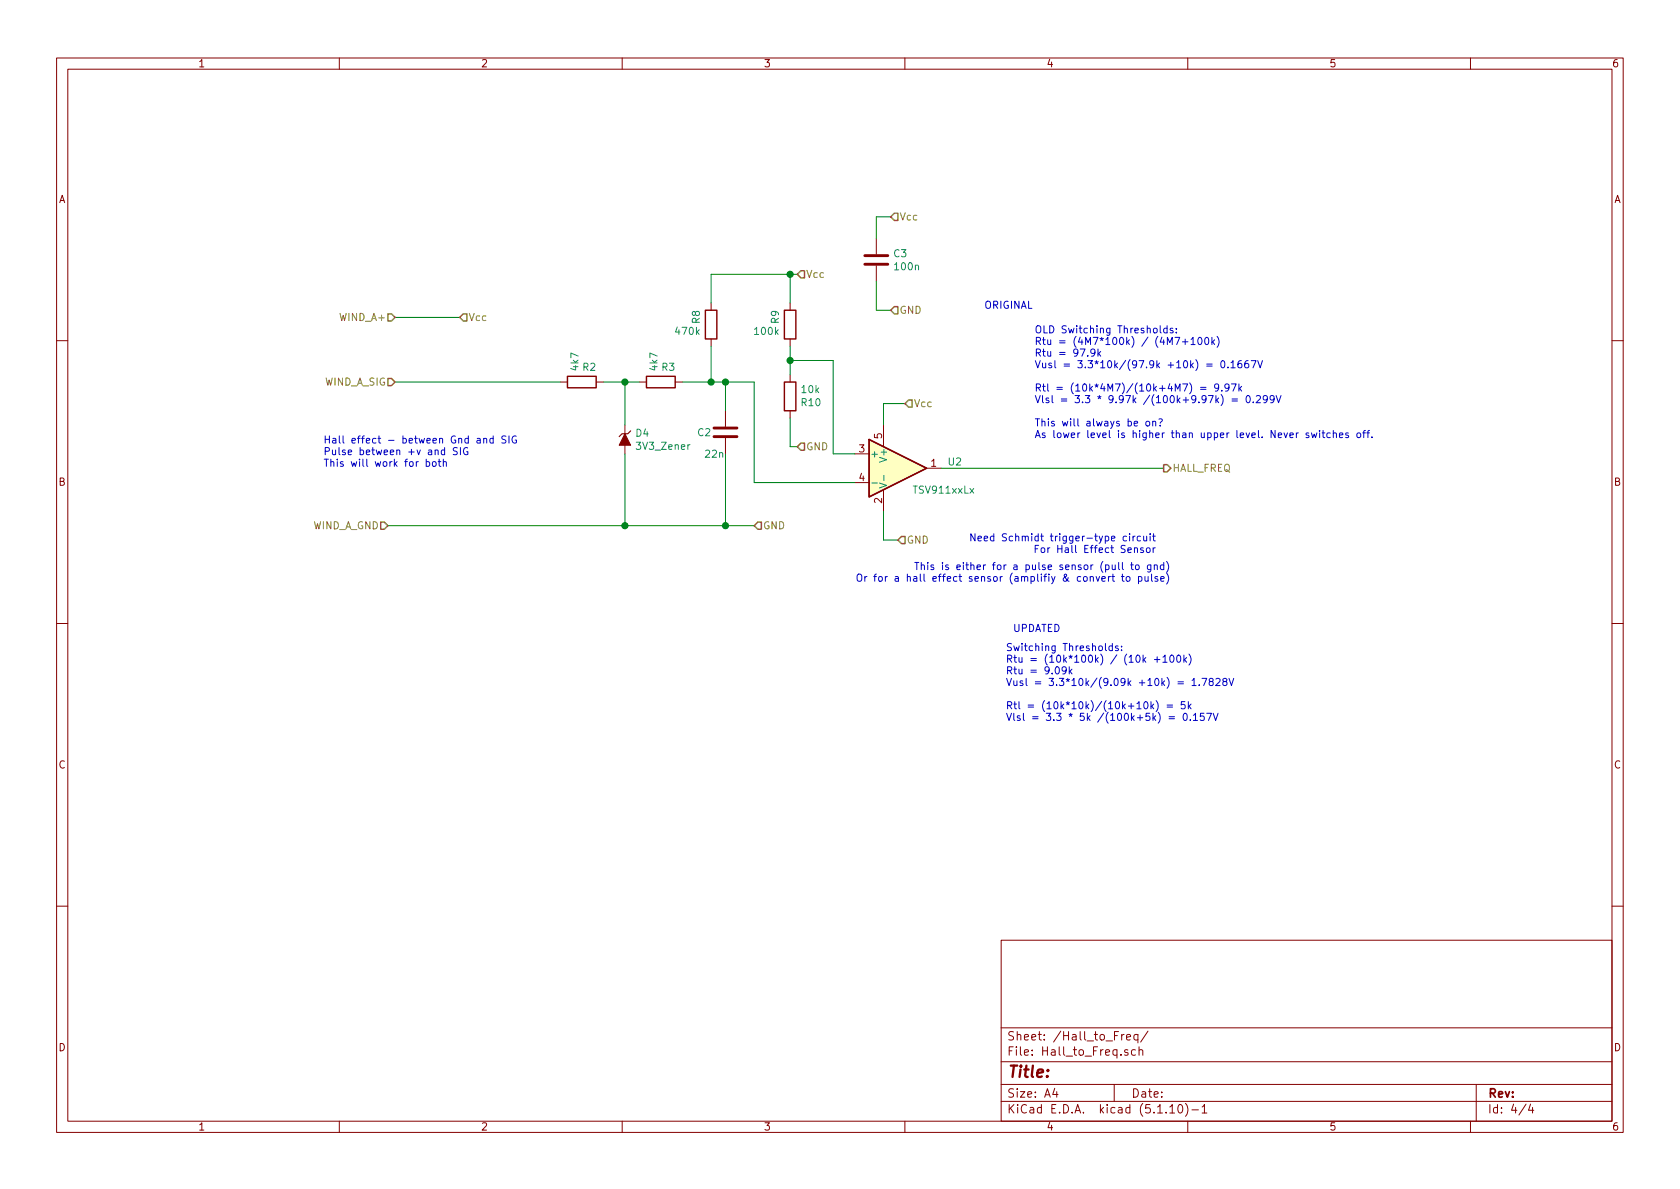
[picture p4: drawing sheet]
<svg xmlns="http://www.w3.org/2000/svg" width="297mm" height="210mm" viewBox="0 0 297 210" stroke-linecap="round" stroke-linejoin="round" font-family="sans-serif">
<g fill="none" stroke="#840000" stroke-width=".18">
<path d="M10 10.3h277v189.9h-277zM12 12.2h273v186.1h-273zM60 10.3v1.9M110 10.3v1.9M160 10.3v1.9M210 10.3v1.9M260 10.3v1.9M125.7 53.6v1.3M125.7 59.9v1.3M139.7 53.6v1.3M139.7 59.9v1.3M154.9 42.2v2.8"/>
<path d="M154.9 47v2.8M10 60.2h2M99.1 67.6h1.2M105.4 67.6h1.3M110.5 75.2v1.5M110.5 78.7v1.6M113 67.6h1.3M119.4 67.6h1.2M128.3 72.6v2.8M128.3 77.5v2.8M139.7 66.3v1.3M139.7 72.6v1.3"/>
<path d="M156.2 75.2v3.8M285 60.2h2M151.1 80.3h2.6M151.1 85.3h2.6M156.2 86.6v3.8M163.8 82.8h2.6M10 110.3h2M285 110.3h2M10 160.2h2M177 166.3h108v32h-108zM285 160.2h2M60 198.3v1.9"/>
<path d="M110 198.3v1.9M160 198.3v1.9M177 194.8h108M177 191.8h108M177 187.8h108M177 181.8h108M186.5 192.5l-.4 1h1M186.8 193v1M197 191.8v3M198.8 182.9l-.5 .3M199.2 183.4l.7-.1-.1-.3-.4-.1-.2 .2 .1 .7h.5M199.4 185.7a.37 .37 0 0 0-.6 .1l.1 .2 .5 .2 .1 .1-.2 .3-.5-.1"/>
<path d="M200.8 185.7l-.5-.1-.2 .3 .1 .6h.6M201.2 183l-.4-.1-.3 .3 .1 .6h.6M201.2 182.9v1.5M201.4 185.7h.1a.37 .37 0 0 1 .6 .1v.8M201.4 185.1v1.5M203 182.3l-1.3 2M206.8 195.8l.5-.5v1.5M206.8 196.8h.9M208.5 195.4l.1-.1a.8 .8 0 0 1 .5 .8 .8 .8 0 0 1-.5 .7 1 1 0 0 1-.1-1.4zM209.6 195.1a1.71 1.71 0 0 1 0 2.3M210 198.3v1.9M210.7 196.3h1.2"/>
<path d="M212.5 195.8l.5-.5v1.5M212.5 196.8h.9M260 198.3v1.9M261 191.8v6.5M269.8 195.2l-1.2 2M270.6 195.2l-.3 1.1h.9M271 195.8v1"/>
</g>
<path d="M124.7 54.9h2v5h-2zM138.7 54.9h2v5h-2zM100.3 66.5h5.1v2.1h-5.1zM114.3 66.5h5.1v2.1h-5.1zM138.7 67.6h2v5h-2zM153.7 77.7l10.1 5.1-10.1 5.1z" fill="none" stroke="#840000" stroke-width=".25"/>
<path d="M153.7 77.7l10.1 5.1-10.1 5.1z" fill="#ffffc2" stroke="#ffffc2" stroke-width=".18"/>
<path d="M154.2 85.4h.9M155.5 85.4l1.3 .4-1.3 .5M156.3 84v1" fill="none" stroke="#008484" stroke-width=".18"/>
<path d="M152.9 46.7h4.1M152.9 45.2h4.1M126.2 77.2h4.1M126.2 75.7h4.1" fill="none" stroke="#840000" stroke-width=".51"/>
<path d="M111.5 76.2l-.5 .5h-1l-.5 .5" fill="none" stroke="#840000" stroke-width=".2"/>
<path d="M110.5 76.7l1 2h-2z" fill="#840000" stroke="#840000" stroke-width=".18"/>
<g fill="none" stroke="#008400" stroke-width=".18">
<path d="M157.5 38.3h-2.6v3.9M69.8 56.1h11.5M139.7 48.5v5.1M141 48.5h-15.3v5.1M154.9 49.8v5.1h2.6M69.8 67.6h29.3M106.7 67.6h6.3M110.5 67.6v7.6M120.6 67.6h12.7v17.7h17.8M125.7 61.2v6.4M128.3 67.6v5M139.7 63.7h7.6v16.6h3.8"/>
<path d="M139.7 61.2v5.1M139.7 73.9v5.1h1.3M160 71.4h-3.8v3.8M68.6 93h64.7M110.5 80.3v12.7M128.3 80.3v12.7M156.2 90.4v5.1h2.5M166.4 82.8h39.3"/>
</g>
<path d="M157.5 38.3l.6-.6h.6v1.3h-.6zM68.6 55.5h.6l.6 .6-.6 .7h-.6zM81.3 56.1l.6-.6h.6v1.3h-.6zM141.6 47.9h.6v1.2h-.6l-.6-.6zM158.1 54.2h.6v1.3h-.6l-.6-.6zM68.6 66.9h.6l.6 .7-.6 .6h-.6zM141.6 78.4h.6v1.2h-.6l-.6-.6zM160.7 70.7h.6v1.3h-.6l-.7-.6zM67.3 92.3h.6l.7 .7-.7 .6h-.6zM134 92.3h.6v1.3h-.6l-.7-.6zM159.4 94.9h.6v1.2h-.6l-.7-.6zM205.7 82.2h.7l.6 .6-.6 .6h-.7z" fill="none" stroke="#848400" stroke-width=".25"/>
<g fill="none" stroke="#0000c2" stroke-width=".18">
<path d="M205.1 57.6v1.1l.2 .2M206.3 58.1l-.3-.1-.3 .3 .2 .5h.4M206.3 57.6v1.3M207.4 58.1l-.3-.1-.2 .2 .1 .2 .4 .1v.3h-.5M207.7 59.7h.9l-.5 1.2M208 58.7v.2M208 58.1v.1M209.5 60v.9M211.9 59.8l.2-.1a.67 .67 0 0 1 .4 .6 .67 .67 0 0 1-.4 .6l-.3-.5zM213.2 59.7h.1a.69 .69 0 0 1 .4 .6 .69 .69 0 0 1-.4 .6 .83 .83 0 0 1-.1-1.2zM214.3 59.7v1.2M215.2 59.5a1.47 1.47 0 0 1 0 1.9"/>
<path d="M80.8 79.2l-.4-.1-.2 .2v.3l.5 .3 .1 .3-.2 .2h-.5M81.4 79.1v1.3M82.7 79.2a.59 .59 0 0 0-.8 .6 .59 .59 0 0 0 .8 .6v-.5h-.2M84.4 77.6h.5v.8M84.9 77.8l-.4 .1-.2 .1 .2 .4 .4-.1M85.5 77.6l.2-.1 .3 .1 .1 .8M85.5 77.5v.9M87.2 77.6l-.4-.1-.2 .2 .1 .6h.5M87.2 77.1v1.3M89.5 77.2l-.5-.1-.2 .1v.4l.5 .2 .2 .3-.3 .3-.5-.1M90 77.1v1.3M91.3 77.2a.59 .59 0 0 0-.8 .5 .59 .59 0 0 0 .8 .6v-.5h-.2"/>
<path d="M193.6 62.3l-.3 .2h-.3l-.1-.2 .1-.5 .3-.1 .2 .1a.84 .84 0 0 1-.3 1.2h-.2M194.1 61.7v1.3M194.3 62.5l.3 .5M194.6 62.1l-.5 .5M202.7 74.5h.3l.3 .2-.2 .6h-.3l-.2-.2zM203.8 74.6l.2-.1h.3v.8M203.8 74.5v.8M204.9 74.1h.4l.2 .1-.4 .6M205.1 75.2v.1M209.1 60.4h.9M210.6 60l.3-.3v1.2M210.6 60.9h.7"/>
<path d="M212.3 68.5h.9M212.3 68.9h.9M213.4 64.4h.9M213.4 64.7h.9M214.4 60.4l.4 .5M214.8 60.1l-.5 .5M215.5 68.4l-.3 .3h-.2l-.2-.3v-.4l.2-.1h.2l.3 .2a.97 .97 0 0 1-.3 1l-.3 .1M215.9 69.8a1.47 1.47 0 0 1 0 1.9M216 63.9l.2-.1a.69 .69 0 0 1 .4 .6 .69 .69 0 0 1-.4 .6l-.3-.2-.1-.2zM216 69v.2M217.1 64.9v.1M217.3 68.4l-.3 .3-.3-.1-.1-.2v-.3l.2-.2h.2l.3 .2a.88 .88 0 0 1-.3 1l-.3 .1"/>
<path d="M217.7 64.1l.3-.3v1.2M217.7 65h.7M217.7 67.9h.9l-.6 1.3M217.8 70.6h1M217.8 70.9h1M219 67.9v1.3M219.2 68.7l.3 .5M219.5 63.8h-.4a.87 .87 0 0 0 0 1.2l.4-.1v-.5l-.4-.1-.2 .2M219.5 68.3l-.5 .5M220.5 70l.1-.1a.67 .67 0 0 1 .5 .7 .67 .67 0 0 1-.5 .6 .83 .83 0 0 1-.1-1.2zM220.7 63.8h-.3a.79 .79 0 0 0-.1 1.2l.5-.1v-.5l-.5-.1-.2 .2M221.2 63.8h.9l-.6 1.2"/>
<path d="M221.6 71.1v.1M222.1 70.1l.5-.2 .2 .2 .1 .2-.1 .2-.7 .7h.8M222.4 63.8l.4 1.2 .4-1.2M224.1 70.5l-.3 .2h-.3l-.2-.2 .2-.5 .3-.1 .2 .2a.84 .84 0 0 1-.3 1.1h-.2M225.3 70.5l-.3 .2h-.3l-.1-.2v-.4l.2-.2h.2l.3 .3a.97 .97 0 0 1-.3 1h-.3M225.6 69.9l.5 1.3 .4-1.3M231.4 76.6l-.3-.1-.2 .2 .1 .2 .4 .1v.3h-.5M231.9 76.5l.2 .9 .3-.6 .2 .6 .2-.9M233.3 76.1v.1M233.3 76.5v.9M233.8 76.5h.4M233.9 76.1v1.1l.3 .2"/>
<path d="M235.2 76.6l-.4-.1-.2 .3 .1 .5h.5M235.7 76.7l.2-.2 .3 .1 .1 .8M235.7 76.1v1.3M236.8 77l.6-.1v-.3l-.4-.1-.2 .2 .1 .6h.5M238.4 76.6l-.3-.1-.2 .2 .1 .2 .4 .1v.3h-.5M240 76.6l.3-.1 .3 .3-.1 .5-.3 .1-.3-.2zM240.9 76.5h.5M241.4 76.1l-.3 .2v1.1M241.7 76.5h.4M242.1 76.1l-.2 .2v1.1M242.6 77.3v.1M75.4 81.7l.3-.1 .3 .3-.2 .5h-.4"/>
<path d="M75.4 81.2v1.3M76.6 81.7l.3-.1 .2 .3-.1 .5-.3 .1-.2-.2zM77.5 81.6h.5M77.6 81.2v1.1l.4 .2M78.4 81.8l.2-.2 .3 .1v.8M78.4 81.2v1.3M161.7 99.5h.8M162.1 99.5v1.2M162.9 99.5v1.2M164 99.5v.1M164 99.9v.8M165.1 99.9h-.3l-.2 .2v.1l.5 .2v.3h-.5"/>
<path d="M166.6 99.5v.1M166.6 99.9v.8M167.7 99.9h-.3l-.2 .2 .1 .1 .4 .2v.3h-.5M172.4 94.4v1.3l-.7-1.3v1.3M172.9 95.2l.6-.1v-.2l-.4-.1-.2 .2 .1 .6h.5M174 95.2l.6-.1v-.2l-.4-.1-.2 .2 .1 .6h.5M175.7 94.9l-.3-.1-.3 .2 .1 .6h.5M175.7 94.4v1.3M183 97h.5M183.6 96.4h-.6v1.3M184.2 96.9h.3l.2 .2-.1 .6h-.3l-.2-.1zM185.3 96.9v.8"/>
<path d="M185.6 96.9l-.3 .2M203.4 94.4v.1M203.4 94.8v.9M203.8 94.8h.5M204 94.4v1.1l.3 .2M204.3 96.9l-.4 .2M205.8 99.9h-.4l-.2 .2 .1 .6h.5M205.8 99.5v1.2M206.2 99.3a1.4 1.4 0 0 1 0 1.9M151.6 101.7l.1-.1a.42 .42 0 0 1 .6 .1 .88 .88 0 0 1-.2 1.1l-.4-.1a1.07 1.07 0 0 1-.1-1zM152.9 101.9v.9M153.3 101.9l-.4 .3"/>
<path d="M154.5 101.9h.5M155 101.5l-.3 .2v1.1M155.4 102l.4-.1 .2 .3-.1 .5-.3 .1-.2-.1zM156.5 101.9v.9M156.9 101.9l-.4 .3M158.3 102h.5l.1 .8M158.9 102.3h-.5l-.2 .2 .1 .2h.6M160.4 102.1l.2-.2 .3 .1 .1 .8M160.4 101.5v1.3M162.9 100l.2-.1h.3v.8M188.5 118.5l-.2 .2-.4-.1-.1-.1 .1-.5 .4-.1 .1 .1a.84 .84 0 0 1-.3 1.2h-.2M189.1 117.9v1.3"/>
<path d="M189.2 118.7l.3 .5M189.5 118.3l-.4 .5M195.5 113.8v1.1l.2 .2M196.7 114.3l-.4-.1-.2 .2 .1 .6h.5M196.7 113.8v1.3M197.7 114.3l-.3-.1-.2 .2 .1 .2 .4 .1v.3h-.5M198.3 114.9v.2M198.3 114.3v.1M202.2 116.6l.4 .5M202.6 116.3l-.5 .5M204.1 100l.2-.1h.3v.8M204.1 116.6h1"/>
<path d="M204.6 116.1v1M204.7 102l-.3-.1-.2 .2 .1 .2 .4 .1v.3h-.5M205.2 102.4l.6-.1v-.3l-.4-.1-.2 .2 .1 .6h.5M205.6 116.2l.4-.4v1.3M205.6 117.1h.7M206.2 101.3a1.4 1.4 0 0 1 0 2M207 116l.1-.2a.67 .67 0 0 1 .5 .7 .67 .67 0 0 1-.5 .6l-.2-.2-.1-.3zM208.2 116l.2-.2a.69 .69 0 0 1 .4 .7 .69 .69 0 0 1-.4 .6l-.2-.1-.1-.4zM209.3 115.8v1.3M209.4 116.6l.4 .5M209.8 116.3l-.5 .5M210.2 115.7a1.4 1.4 0 0 1 0 1.9"/>
<path d="M212.5 120h.9l-.6 1.2M217.3 120l.4 1.2 .4-1.2M202.4 124.2l.1-.1a.67 .67 0 0 1 .5 .6 .67 .67 0 0 1-.5 .6l-.2-.2-.1-.2zM203.5 124.1v1.2M203.6 124.9l.4 .4M204 124.5l-.5 .5M204.4 123.9a1.47 1.47 0 0 1 0 1.9M206.3 124.7h1M206.3 125h1M206.7 126.7h1M206.7 127.1h1M208.3 120.6h.9"/>
<path d="M208.3 120.9h.9M209.3 126.3l.2-.2a.69 .69 0 0 1 .4 .7 .69 .69 0 0 1-.4 .6l-.3-.2v-.3zM209.5 124.1h-.6l-.1 .6 .2-.1 .5 .1v.5l-.2 .1-.5-.1M210.1 124.1v1.2M210.2 124.9l.4 .4M210.5 127.3v.1M210.6 124.5l-.5 .5M210.8 120.3l.3-.3v1.2M210.8 121.2h.7M211 126.5l.4-.4v1.3M211 127.4h.7M212 121.1v.1"/>
<path d="M212.9 126.1h-.6l-.1 .6 .2-.1 .4 .1 .1 .6-.2 .1-.5-.1M213.4 126.1h.8l-.5 1.3M214 120.5l-.2-.1v-.3l.2-.1h.4l.1 .4-.6 .2-.1 .1v.3l.2 .2h.4l.1-.2v-.4l-.2-.1M214.5 126.1l.4 1.3 .5-1.3M215 120.1l.5-.1 .2 .1v.2v.2l-.8 .7h.8M216.5 120.5l-.2-.1v-.3l.4-.1 .2 .2v.2l-.6 .2-.1 .1 .1 .4 .2 .1h.3l.1-.2v-.3l-.2-.2"/>
</g>
<g fill="#008400" stroke="#008400" stroke-width=".25">
<circle cx="128.3" cy="93" r=".51"/>
<circle cx="110.5" cy="93" r=".51"/>
<circle cx="110.5" cy="67.6" r=".51"/>
<circle cx="128.3" cy="67.6" r=".51"/>
<circle cx="139.7" cy="63.7" r=".51"/>
<circle cx="139.7" cy="48.5" r=".51"/>
<circle cx="125.7" cy="67.6" r=".51"/>
</g>
<text font-size="2.8" fill="#840000" x="178" y="190.5">Title:</text>
<g font-size="2.1" fill="#840000">
<text x="178" y="184">Sheet: /Hall_to_Freq/</text>
<text x="178" y="186.7">File: Hall_to_Freq.sch</text>
<text x="178" y="196.9">KiCad E.D.A. kicad (5.1.10)-1</text>
<text x="178" y="194.1">Size: A4</text>
<text x="200" y="194.1">Date:</text>
<text x="263" y="194.1">Rev:</text>
<text x="263" y="196.9">Id: 4/4</text>
</g>
<g font-size="1.8" fill="#840000">
<text x="35" y="11.9">1</text>
<text x="85" y="11.9">2</text>
<text x="135" y="11.9">3</text>
<text x="185" y="11.9">4</text>
<text x="235" y="11.9">5</text>
<text x="285" y="11.9">6</text>
<text x="10.4" y="35.9">A</text>
<text x="285.4" y="35.9">A</text>
<text x="156" y="77.6" transform="rotate(-90 156 77.6)">5</text>
<text x="151.9" y="80">3</text>
<text x="164.6" y="82.5">1</text>
<text x="10.4" y="85.9">B</text>
<text x="151.9" y="85.1">4</text>
<text x="156" y="89" transform="rotate(-90 156 89)">2</text>
<text x="285.4" y="85.9">B</text>
<text x="10.4" y="135.9">C</text>
<text x="285.4" y="135.9">C</text>
<text x="10.4" y="185.9">D</text>
<text x="285.4" y="185.9">D</text>
<text x="35" y="199.9">1</text>
<text x="85" y="199.9">2</text>
<text x="135" y="199.9">3</text>
<text x="185" y="199.9">4</text>
<text x="235" y="199.9">5</text>
<text x="285" y="199.9">6</text>
</g>
<g font-size="1.8" fill="#848400">
<text x="159" y="39">Vcc</text>
<text x="142.5" y="49.1">Vcc</text>
<text x="60.3" y="56.8">WIND_A+</text>
<text x="82.8" y="56.8">Vcc</text>
<text x="159" y="55.5">GND</text>
<text x="57.3" y="68.2">WIND_A_SIG</text>
<text x="161.5" y="72">Vcc</text>
<text x="142.5" y="79.6">GND</text>
<text x="207.3" y="83.4">HALL_FREQ</text>
<text x="55.2" y="93.6">WIND_A_GND</text>
<text x="134.9" y="93.6">GND</text>
<text x="160.3" y="96.1">GND</text>
</g>
<g font-size="1.8" fill="#008484">
<text x="158.1" y="45.5">C3</text>
<text x="158.3" y="47.8">100n</text>
<text x="119.6" y="59.2">470k</text>
<text x="123.7" y="57.2" transform="rotate(-90 123.7 57.2)">R8</text>
<text x="133.6" y="59.2">100k</text>
<text x="137.7" y="57.2" transform="rotate(-90 137.7 57.2)">R9</text>
<text x="102.3" y="65.5" transform="rotate(-90 102.3 65.5)">4k7</text>
<text x="103.1" y="65.6">R2</text>
<text x="116.3" y="65.5" transform="rotate(-90 116.3 65.5)">4k7</text>
<text x="117" y="65.6">R3</text>
<text x="141.8" y="71.8">R10</text>
<text x="141.8" y="69.5">10k</text>
<text x="112.4" y="77.2">D4</text>
<text x="123.4" y="77.1">C2</text>
<text x="112.8" y="79.5">3V3_Zener</text>
<text x="124.8" y="80.9">22n</text>
<text x="153.8" y="80.9">+</text>
<text x="156.8" y="81.3" transform="rotate(-90 156.8 81.3)">V+</text>
<text x="167.7" y="82.3">U2</text>
<text x="161.6" y="87.3">TSV911xxLx</text>
</g>
<g font-size="1.8" fill="#0000c2">
<text x="174" y="54.6">ORIGINAL</text>
<text x="182.9" y="58.9">OLD Switching Thresholds:</text>
<text x="182.9" y="61">Rtu = (4M7*100k) / (4M7+100k)</text>
<text x="182.9" y="63.1">Rtu = 97.9k</text>
<text x="182.9" y="65.1">Vusl = 3.3*10k/(97.9k +10k) = 0.1667V</text>
<text x="182.9" y="69.2">Rtl = (10k*4M7)/(10k+4M7) = 9.97k</text>
<text x="182.9" y="71.3">Vlsl = 3.3 * 9.97k /(100k+9.97k) = 0.299V</text>
<text x="182.9" y="75.4">This will always be on?</text>
<text x="182.9" y="77.5">As lower level is higher than upper level. Never switches off.</text>
<text x="57.1" y="78.4">Hall effect - between Gnd and SIG</text>
<text x="57.1" y="80.5">Pulse between +v and SIG</text>
<text x="57.1" y="82.5">This will work for both</text>
<text x="176.6" y="95.7">Need Schmidt trigger-type circuit</text>
<text x="169.7" y="100.8">This is either for a pulse sensor (pull to gnd)</text>
<text x="186" y="97.8">For Hall Effect Sensor</text>
<text x="161.3" y="102.9">Or for a hall effect sensor (amplifiy &amp; convert to pulse)</text>
<text x="179.1" y="111.8">UPDATED</text>
<text x="177.8" y="115.1">Switching Thresholds:</text>
<text x="177.8" y="117.2">Rtu = (10k*100k) / (10k +100k)</text>
<text x="177.8" y="119.2">Rtu = 9.09k</text>
<text x="177.8" y="121.3">Vusl = 3.3*10k/(9.09k +10k) = 1.7828V</text>
<text x="177.8" y="125.4">Rtl = (10k*10k)/(10k+10k) = 5k</text>
<text x="177.8" y="127.5">Vlsl = 3.3 * 5k /(100k+5k) = 0.157V</text>
</g>
</svg>
